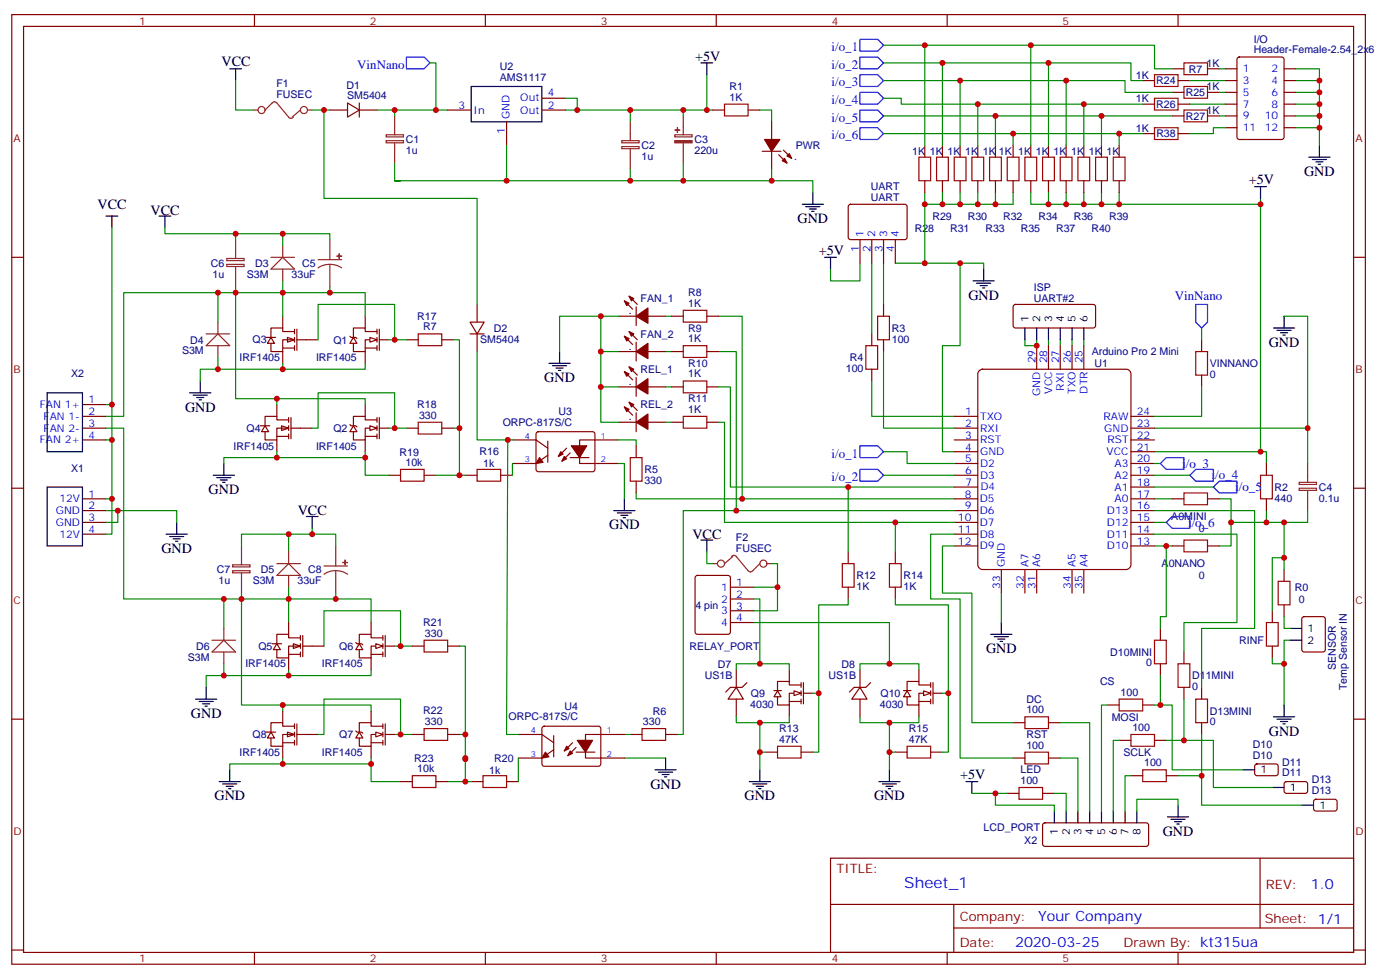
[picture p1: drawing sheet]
<svg xmlns="http://www.w3.org/2000/svg" width="419mm" height="293mm" viewBox="0 0 419 293" stroke-linecap="round" stroke-linejoin="round" font-family="sans-serif">
<g fill="none" stroke="#870000" stroke-width=".35">
<path d="M3.5 4.4h405.4v284.3h-405.4zM7.1 7.9h398.2v277.3h-398.2zM76.2 4.4v3.5M145.3 4.4v3.5M214.5 4.4v3.5M283.6 4.4v3.5M352.8 4.4v3.5M98.8 32.9h5.3M104.1 30.8l3.5 2.1-3.5 2.2zM107.6 32.9h5.3M107.6 30.8v4.3M213.4 32.9h3.6"/>
<path d="M224 32.9h3.5M231.1 36.5v5.3M228.2 45.3h5.7M231.1 45.3v5.3M233.2 46.4l2.5 2.4M234.6 44.9l2.5 2.5M3.5 77h3.6M254.2 61.4l.5-.2h16.5l.4 .7v9.4l-.7 .5-16.5-.1-.4-.7v-9.1zM257.5 71.8v7M261.1 71.8v7M264.6 71.8v7M268.1 71.8v7"/>
<path d="M405.3 77h3.6M185.2 94.7h5.3M187 90.1l2.4 2.5M188.4 99.3l2.5 2.4M188.4 88.7l2.5 2.5M190.5 91.9v5.6M194 94.7h5.3M201.1 94.7h3.5M211.7 94.7h3.5M261.1 100v3.5M264.6 91.2v3.5M303.6 91.4l.5-.2h23.6l.4 .7-.1 5.9-.6 .4-23.6-.1-.4-.6v-5.6z"/>
<path d="M185.2 115.9h5.3M185.2 105.3h5.3M187 111.3l2.4 2.4M187 100.7l2.4 2.5M188.4 109.9l2.5 2.4M190.5 102.4v5.7M190.5 113v5.7M194 115.9h5.3M194 105.3h5.3M201.1 115.9h3.5M201.1 105.3h3.5M211.7 115.9h3.5"/>
<path d="M211.7 105.3h3.5M261.1 110.6v3.5M264.6 101.7v3.6M379.2 138.8v3.5M3.5 146.2h3.6M351 149.4h3.5M361.6 149.4h3.5M379.2 149.4v3.5M405.3 146.2h3.6M351 163.5h3.5M361.6 163.5h3.5M390.1 184.9l.4-.3h5.7l.6 .5 .1 9.4-.5 .7h-5.9l-.6-.4-.1-9.5z"/>
<path d="M3.5 215.3h3.6M405.3 215.3h3.6M248.7 257h156.6v28.2h-156.6zM377.3 257v20.9M248.7 270.8h156.5M285.6 277.9h119.6M285.6 270.8v14.1M3.5 284.5h3.6M76.2 285.2v3.5M145.3 285.2v3.5M214.5 285.2v3.5M283.6 285.2v3.5"/>
<path d="M352.8 285.2v3.5M405.3 284.5h3.6"/>
</g>
<g fill="none" stroke="#008700" stroke-width=".35">
<path d="M93.5 32.9h5.3M112.9 32.9h5.3v1.8M118.2 32.9h15.9M188.7 32.9v3.6M204.6 32.9v1.8M211.7 22.4v10.5h-42.4M211.7 32.9h1.7M227.5 32.9h3.6v3.6M118.2 48.8v5.3M188.7 50.6v3.5M377.5 59.4v75.9h-31.8M257.5 78.8v5.3h-8.8v-3.5"/>
<path d="M261.1 78.8v21.2M264.6 78.8v12.4M268.1 78.8h26.5v1.8M199.3 94.7h1.8M215.2 94.7h7v54.7h63.6M384.5 94.7h7.1v33.5h-45.9M199.3 115.9h1.8M199.3 105.3h1.8M215.2 105.3h5.3v47.6M261.1 114.1v10.6h24.7M282.2 103.5v31.8h3.6M306.9 101.7v1.8h3.5v-1.8"/>
<path d="M314 101.7v1.8M317.5 101.7v1.8M321 101.7v1.8M324.6 101.7v1.8M377.5 135.3h1.7v3.5M391.6 128.2v10.6M345.7 149.4h5.3M365.1 149.4h3.6v14.1h-3.6M379.2 152.9v3.5M345.7 163.5h5.3M386.3 191.7h-1.8v19.4"/>
</g>
<g fill="none" stroke="#000" stroke-width=".35">
<path d="M209.9 18.8h3.5M211.7 18.8v3.6M375.7 55.9h3.5M377.5 55.9v3.5M246.9 77h3.6M248.7 77v3.6M291.4 84.1h6.3M292.5 84.8h4.2M293.5 85.5h2.1M294.2 86.2h.7M294.6 80.6v3.5M306.9 98.2v3.5"/>
<path d="M310.4 98.2v3.5M314 98.2v3.5M317.5 98.2v3.5M321 98.2v3.5M324.6 98.2v3.5M381.4 98.2h6.3M382.4 98.9h4.2M383.5 99.6h2.1M384.5 94.7v3.5M164.4 108.8h6.3M165.5 109.5h4.2M166.5 110.2h2.1"/>
<path d="M167.2 110.9h.7M167.6 105.3v3.5M384.2 100.3h.7M386.3 188.2h3.5M386.3 191.7h3.5M381.4 214.6h6.3M382.4 215.3h4.2M383.5 216h2.1M384.2 216.7h.7M384.5 211.1v3.5"/>
</g>
<path d="M217 31.2h7v3.5h-7zM204.6 92.9h7.1v3.5h-7.1zM262.8 94.7h3.5v7h-3.5zM204.6 114.1h7.1v3.5h-7.1zM204.6 103.5h7.1v3.5h-7.1zM259.3 103.5h3.5v7.1h-3.5zM354.5 147.6h7.1v3.5h-7.1zM377.5 142.3h3.5v7.1h-3.5zM354.5 161.7h7.1v3.5h-7.1z" fill="none" stroke="#a10000" stroke-width=".35"/>
<g fill="none" stroke="#8c2424" stroke-width=".35">
<path d="M75.8 32.9h1.5M79.4 32.9l2.3-2.2 .8-.2 4.1 4.8 .8 .1 .4-.3M90 32.9l-2.5 2.2M92.1 32.9h1.4M118.2 34.7v5.7M188.7 36.5v5.6M204.6 34.7v5.7M115.6 42.1h5.2v.7h-5.2zM115.6 40.4h5.2v.6h-5.2zM118.2 42.8v6M186.2 43.9h5.2v.6h-5.2zM186.2 42.1h5.2v.7h-5.2z"/>
<path d="M188.7 44.6v6M202.1 40.4h5.2v.6h-5.2zM204.6 42.8v6M391.6 138.8v5.6M389 146.2h5.2v.6h-5.2zM389 144.4h5.2v.7h-5.2zM391.6 146.9v6"/>
<circle cx="78.3" cy="32.9" r="1.06"/>
<circle cx="91" cy="32.9" r="1.06"/>
</g>
<g fill="#870000" stroke="#870000" stroke-width=".35">
<path d="M234.2 48.1l.7-.7 .8 1.4z"/>
<path d="M235.7 46.7l.7-.7 .7 1.4z"/>
<path d="M229 41.8h4.5l-2.4 3.5z"/>
<path d="M187 111.3l1.4 .7-.7 .7z"/>
<path d="M188.4 109.9l1.4 .7-.7 .7z"/>
<path d="M190.5 115.9l3.5-2.5v4.6z"/>
<path d="M187 100.7l1.4 .7-.7 .7z"/>
<path d="M188.4 99.3l1.4 .7-.7 .7z"/>
<path d="M190.5 105.3l3.5-2.5v4.6z"/>
<path d="M187 90.1l1.4 .7-.7 .7z"/>
<path d="M188.4 88.7l1.4 .7-.7 .7z"/>
<path d="M190.5 94.7l3.5-2.5v4.6z"/>
</g>
<g fill="#8c2424" stroke="#8c2424" stroke-width=".35">
<path d="M202.1 42.1h5.2v.7h-5.2z"/>
<path d="M202.1 38.9l1.5 .1z"/>
<path d="M202.8 38.2l.1 1.5z"/>
</g>
<path d="M293.1 111.1l1.1-.5h43.1a1.41 1.41 0 0 1 1.4 1.4v57.1a1.51 1.51 0 0 1-1.4 1.4h-43.1a1.51 1.51 0 0 1-1.4-1.4v-57.1z" fill="#fff" stroke="#800000" stroke-width=".35"/>
<g fill="none" stroke="#870000" stroke-width=".35">
<path d="M310.4 103.5v7.1M314 103.5v7.1M317.5 103.5v7.1M321 103.5v7.1M324.6 103.5v7.1M153.5 131.7h7l3.5 2.5M160.7 129.5l.5-.2h16.5l.5 .7-.1 10.8-.7 .5-16.5-.1-.4-.7v-10.5zM164 136.3l-3.5 2.5h-7M164 132.1v6.3M169.7 134.2l-2.5 2.5M170.7 135.6l-2.4 2.5M170.7 137h5.7"/>
<path d="M185.2 131.7h-11.6v7.1h11.6M285.8 138.8h7M285.8 135.3h7M285.8 131.7h7M285.8 128.2h7M285.8 124.7h7M338.7 138.8h7M338.7 135.3h7M338.7 131.7h7M338.7 128.2h7M338.7 124.7h7M285.8 159.9h7"/>
<path d="M285.8 156.4h7M285.8 152.9h7M285.8 149.4h7M285.8 145.8h7M285.8 142.3h7M338.7 159.9h7M338.7 156.4h7M338.7 152.9h7M338.7 149.4h7M338.7 145.8h7M338.7 142.3h7M285.8 163.5h7"/>
<path d="M299.9 170.5v7.1M306.9 170.5v7.1M310.4 170.5v7.1M321 170.5v7.1M324.6 170.5v7.1M338.7 163.5h7"/>
</g>
<g fill="#870000" stroke="#870000" stroke-width=".35">
<path d="M161.6 137l1 1.4-2.1 .4z"/>
<path d="M169 136.7l.7 .7-1.4 .7z"/>
<path d="M167.9 135.3l.7 .7-1.4 .7z"/>
<path d="M171.1 133.5h4.6l-2.1 3.5z"/>
</g>
<g fill="#fff" stroke="#870000" stroke-width=".35">
<path d="M84.3 127.5l2.1 .7-2.1 .7z"/>
<path d="M79.4 127.5l1 1.8h-2.1z"/>
</g>
<g fill="none" stroke="#870000" stroke-width=".35">
<path d="M78 127.5h2.8M82.9 130.7h3.5M82.9 121.1v3.6M82.9 131.7v3.6M86.4 125.7h-3.5v-1h-3.5v2.8M86.4 128.2h-3.5v3.5h-3.5v-2.4M86.4 125v1.4M86.4 127.5v1.4M86.4 130v1.4M87.1 125v6.4M87.1 128.2h6.4M104.8 127.1l.3 .4h1.4l.4 .3"/>
<path d="M105.8 127.5l1.1 1.8h-2.1zM109.4 130.7h3.5M109.4 121.1v3.6M109.4 131.7v3.6M112.9 128.2h-3.5v3.5h-3.6v-2.4M112.9 125.7h-3.5v-1h-3.6v2.8M112.9 125v1.4M112.9 127.5v1.4M112.9 130v1.4M113.6 128.2h2.8M113.6 125v6.4"/>
</g>
<path d="M110.8 127.5l2.1 .7-2.1 .7z" fill="#fff" stroke="#870000" stroke-width=".35"/>
<path d="M109.4 94.7v3.5M112.9 99.3h-3.5v-1.1h-3.6v2.8M112.9 98.6v1.4M113.6 98.6v6.3M104.8 100.7l.3 .3h1.4l.4 .4M105.8 101l1.1 1.8h-2.1zM109.4 105.3v3.5M109.4 104.2h3.5M112.9 101.7h-3.5v3.6h-3.6v-2.5M112.9 101v1.4M112.9 103.5v1.4M113.6 101.7h2.8" fill="none" stroke="#870000" stroke-width=".35"/>
<g fill="#fff" stroke="#870000" stroke-width=".35">
<path d="M110.8 101l2.1 .7-2.1 .7z"/>
<path d="M86.1 101l2.1 .7-2.1 .7z"/>
<path d="M81.1 101l1.1 1.8h-2.1z"/>
</g>
<g fill="none" stroke="#870000" stroke-width=".35">
<path d="M84.7 94.7v3.5M88.2 99.3h-3.5v-1.1h-3.6v2.8M88.2 98.6v1.4M88.9 98.6v6.3M140.8 96.4h4.2l-2.1 3.6zM140.8 100h4.2M142.9 91.2v5.2M142.9 100v5.3M79.7 101h2.8M84.7 104.2h3.5M84.7 105.3v3.5M88.2 101.7h-3.5v3.6h-3.6v-2.5"/>
<path d="M88.2 101v1.4M88.2 103.5v1.4M88.9 101.7h6.3M121.7 101.7h3.5M132.3 101.7h3.5M121.7 128.2h3.5M132.3 128.2h3.5M190.5 133.5v3.5M116.4 142.3h3.5M127 142.3h3.5M190.5 144.1v3.5M123.5 193.5h3.5"/>
<path d="M134.1 193.5h3.5M123.5 219.9h3.5M134.1 219.9h3.5M188.7 219.9h3.6M199.3 219.9h3.5M119.9 234h3.6M130.5 234h3.6"/>
</g>
<g fill="none" stroke="#000" stroke-width=".35">
<path d="M68.8 20.6h3.5M70.6 20.6v3.5M243.4 57.6v3.6M47.6 64.7h3.6M49.4 64.7v3.5M240.2 61.2h6.4M241.3 61.9h4.2M242.4 62.6h2.1M243.1 63.3h.7M56.8 117.6h6.3M57.9 118.3h4.2M58.9 119h2.1"/>
<path d="M59.6 119.7h.7M60 114.1v3.5M67 138.8v3.5M63.9 142.3h6.3M64.9 143h4.2M66 143.7h2.1M66.7 144.4h.7M91.7 154.7h3.5M93.5 154.7v3.5M183.8 152.9h6.3M184.9 153.6h4.2M185.9 154.3h2.1"/>
<path d="M186.6 155h.7M187 149.4v3.5M58.6 209.3h6.3M59.6 210h4.3M60.7 210.7h2.1M61.4 211.5h.7M61.7 205.8v3.5M65.6 234h6.4M66.7 234.7h4.2M67.7 235.4h2.1M68.4 236.1h.7M68.8 230.5v3.5"/>
<path d="M196.1 230.5h6.4M197.2 231.2h4.2M198.3 231.9h2.1M199 232.6h.7M199.3 227v3.5"/>
</g>
<g fill="none" stroke="#008700" stroke-width=".35">
<path d="M118.2 54.1h125.2v3.5M204.6 48.8v5.3M231.1 50.6v3.5M65.3 96.4v-8.8h-28.3v37.1h-5.3M65.3 87.6h44.1v7.1M70.6 85.9v33.5h38.8v1.7M84.7 84.1v10.6M98.8 85.9v1.7M65.3 107v3.6M82.9 119.4v1.7M84.7 108.8v1.8M95.2 101.7v-10.5h23v10.5"/>
<path d="M109.4 108.8v1.8h-49.4v3.5M116.4 101.7h5.3M135.8 101.7h1.8v40.6h-7.1M142.9 105.3v26.4h10.6M31.7 128.2h5.3v51.2h30v8.8M67 138.8v-1.8h42.4v5.3h7M82.9 135.3v1.7M93.5 128.2h1.7v-10.6h23v10.6M109.4 135.3v1.7M116.4 128.2h5.3M135.8 128.2h1.8M185.2 131.7h5.3v1.8"/>
<path d="M185.2 138.8h1.8v10.6M86.4 159.9v5.3M93.5 159.9h7v3.6M93.5 158.2v1.7h-21.2v3.6M67 179.4h44.1v7M72.3 177.6v33.5h38.8v1.8M86.4 175.8v10.6M100.5 177.6v1.8M67 198.8v3.5M97 193.5v-10.6h22.9v10.6M118.2 193.5h5.3M137.6 193.5h1.7v33.8"/>
<path d="M84.7 211.1v1.8M86.4 200.5v1.8M95.2 219.9h1.8v-10.6h22.9v10.6M111.1 200.5v1.8h-49.4v3.5M118.2 219.9h5.3M137.6 219.9h1.7M187 219.9h1.7M68.8 230.5v-1.8h42.3v5.3h8.8M84.7 227v1.7M111.1 227v1.7M139.3 227v7h-5.2M187 227h12.3"/>
</g>
<path d="M125.2 100h7.1v3.5h-7.1zM125.2 126.4h7.1v3.6h-7.1zM188.7 137h3.6v7.1h-3.6zM119.9 140.5h7.1v3.6h-7.1zM127 191.7h7.1v3.5h-7.1zM127 218.2h7.1v3.5h-7.1zM192.3 218.2h7v3.5h-7zM123.5 232.3h7v3.5h-7z" fill="none" stroke="#a10000" stroke-width=".35"/>
<g fill="none" stroke="#8c2424" stroke-width=".35">
<path d="M67.9 79.2h5.2v.6h-5.2zM67.9 77.4h5.2v.6h-5.2zM70.6 71.8v5.6M70.6 79.9v6M81.1 77h7.1M84.7 77l3.5 3.6h-7.1zM84.7 73.5v3.5M95.2 77.8h7.1M98.8 79.2l-1.9 .2-1.7 .8M98.8 79.2l1.8 .2 1.7 .8M98.8 71.8v6M98.8 79.2v6.7"/>
<path d="M61.7 100h7.1M65.3 96.4v3.6M84.7 80.6v3.5M61.7 103.5l3.6-3.5 3.5 3.5zM65.3 103.5v3.5M69.7 170.9h5.2v.6h-5.2zM69.7 169.1h5.2v.7h-5.2zM72.3 163.5v5.6M72.3 171.6v6M82.9 172.3l3.5-3.5 3.6 3.5zM82.9 168.8h7.1M86.4 165.2v3.6"/>
<path d="M86.4 172.3v3.5M97 169.5h7.1M100.5 170.9l-1.8 .2-1.7 .8M100.5 170.9l1.9 .2 1.7 .8M100.5 163.5v6M100.5 170.9v6.7M63.5 195.2l3.5-3.5 3.6 3.5zM63.5 191.7h7.1M67 188.2v3.5M67 195.2v3.6"/>
</g>
<g fill="#8c2424" stroke="#8c2424" stroke-width=".35">
<path d="M100.9 76.7h1.4z"/>
<path d="M101.6 76v1.4z"/>
<path d="M102.7 168.4l1.4 .1z"/>
<path d="M103.3 167.7l.1 1.4z"/>
</g>
<g fill="#fff" stroke="#870000" stroke-width=".35">
<path d="M87.8 192.8l2.2 .7-2.2 .7z"/>
<path d="M82.9 192.8l1.1 1.7h-2.2z"/>
</g>
<g fill="none" stroke="#870000" stroke-width=".35">
<path d="M81.5 192.8h2.8M86.4 195.9h3.6M86.4 186.4v3.5M86.4 197v3.5M90 191h-3.6v-1.1h-3.5v2.9M90 193.5h-3.6v3.5h-3.5v-2.5M90 190.3v1.4M90 192.8v1.4M90 195.2v1.4M90.7 190.3v6.3M90.7 193.5h6.3M106.5 192.4l.4 .4h1.4l.4 .3"/>
<path d="M107.6 192.8l1.1 1.7h-2.2zM111.1 195.9h3.6M111.1 186.4v3.5M111.1 197v3.5M114.7 193.5h-3.6v3.5h-3.5v-2.5M114.7 191h-3.6v-1.1h-3.5v2.9M114.7 190.3v1.4M114.7 192.8v1.4M114.7 195.2v1.4M115.4 193.5h2.8M115.4 190.3v6.3"/>
</g>
<path d="M112.5 192.8l2.2 .7-2.2 .7z" fill="#fff" stroke="#870000" stroke-width=".35"/>
<path d="M106.5 218.9l.4 .3h1.4l.4 .4M107.6 219.2l1.1 1.8h-2.2zM111.1 212.9v3.5M114.7 219.9h-3.6v3.5h-3.5v-2.4M114.7 217.5h-3.6v-1.1h-3.5v2.8M114.7 216.7v1.5M114.7 219.2v1.4M115.4 219.9h2.8M115.4 216.7v6.4M111.1 223.4v3.6M111.1 222.4h3.6M114.7 221.7v1.4" fill="none" stroke="#870000" stroke-width=".35"/>
<g fill="#fff" stroke="#870000" stroke-width=".35">
<path d="M112.5 219.2l2.2 .7-2.2 .7z"/>
<path d="M86.1 219.2l2.1 .7-2.1 .7z"/>
<path d="M81.1 219.2l1.1 1.8h-2.1z"/>
</g>
<g fill="none" stroke="#870000" stroke-width=".35">
<path d="M134.1 32.9h7M151.7 36.5v7M162.3 32.9h7M162.3 29.4h7M359.8 101.7v3.6M359.8 112.3v3.6M139.3 142.3h3.6M149.9 142.3h3.6M79.7 219.2h2.8M84.7 212.9v3.5M88.2 217.5h-3.5v-1.1h-3.6v2.8M88.2 219.9h-3.5v3.5h-3.6v-2.4"/>
<path d="M88.2 216.7v1.5M88.2 219.2v1.4M88.9 216.7v6.4M88.9 219.9h6.3M155.2 219.9h7.1l3.5 2.5M162.5 217.7l.5-.2h16.5l.4 .7v10.8l-.7 .4h-16.5l-.4-.7v-10.5zM187 219.9h-11.7v7.1h11.7M231.8 206.8h2.2M232.8 206.9l1.1 1.7h-2.1zM236.4 200.5v3.5M236.4 211.1v3.5M236.4 210h3.5"/>
<path d="M239.9 207.6h-3.5v3.5h-3.6v-2.5M239.9 205.1h-3.5v-1.1h-3.6v2.9M239.9 204.4v1.4M239.9 206.9v1.4M239.9 209.3v1.4M240.6 207.6h2.8M240.6 204.4v6.3M84.7 222.4h3.5M84.7 223.4v3.6M88.2 221.7v1.4M141.1 234h3.5M151.7 234h3.5"/>
<path d="M165.8 224.5l-3.5 2.5h-7.1M165.8 220.3v6.3M171.4 222.4l-2.4 2.5M172.5 223.8l-2.5 2.5M172.5 225.2h5.7"/>
</g>
<g fill="#870000" stroke="#870000" stroke-width=".35">
<path d="M163.3 225.2l1.1 1.4-2.1 .4z"/>
<path d="M170.7 224.9l.7 .7-1.4 .7z"/>
<path d="M169.7 223.4l.7 .8-1.4 .7z"/>
<path d="M172.9 221.7h4.5l-2.1 3.5z"/>
</g>
<g fill="none" stroke="#008700" stroke-width=".35">
<path d="M128.8 18.8h1.7v14.1M70.6 24.1v8.8h5.2M97 32.9v26.5h45.9v31.8M169.3 29.4h3.6v3.5M151.7 43.5v10.6M33.5 68.2v52.9h-1.8M49.4 68.2v1.8h49.4v1.8M70.6 70v1.8M84.7 70v3.5M359.8 98.2v3.5M359.8 115.9v8.8h-14.1M152 131.7l-.3 88.2h3.5"/>
<path d="M153.5 138.8v3.5M31.7 152.9h21.2v3.5M137.6 142.3h1.7M190.5 147.6v1.8h31.7M285.8 152.9h-81.2v67h-1.8M299.9 177.6v8.8M139.3 234h1.8M155.2 227v7"/>
</g>
<path d="M358.1 105.3h3.5v7h-3.5zM142.9 140.5h7v3.6h-7zM144.6 232.3h7.1v3.5h-7.1z" fill="none" stroke="#a10000" stroke-width=".35"/>
<g fill="none" stroke="#000" stroke-width=".35">
<path d="M141.1 25.9h21.2v10.6h-21.2zM31.7 64.7h3.6M33.5 64.7v3.5M49.7 159.9h6.4M52.9 156.4v3.5M50.8 160.7h4.2M51.9 161.4h2.1M52.6 162.1h.7M296.7 189.9h6.3M297.7 190.6h4.3M298.8 191.3h2.1M299.5 192.1h.7"/>
<path d="M299.9 186.4v3.5"/>
</g>
<path d="M121.7 17.1h5.3l1.8 1.7-1.8 1.8h-5.3zM358.1 91.2h3.5v5.2l-1.8 1.8-1.7-1.8z" fill="none" stroke="#00f" stroke-width=".35"/>
<path d="M237.8 206.9l2.1 .7-2.1 .7z" fill="#fff" stroke="#870000" stroke-width=".35"/>
<path d="M270.6 206.8h2.2M271.6 206.9l1.1 1.7h-2.1zM275.2 200.5v3.5M275.2 211.1v3.5M275.2 210h3.5M278.7 207.6h-3.5v3.5h-3.6v-2.5M278.7 205.1h-3.5v-1.1h-3.6v2.9M278.7 204.4v1.4M278.7 206.9v1.4M278.7 209.3v1.4M279.4 207.6h2.8M279.4 204.4v6.3" fill="none" stroke="#870000" stroke-width=".35"/>
<path d="M276.6 206.9l2.1 .7-2.1 .7z" fill="#fff" stroke="#870000" stroke-width=".35"/>
<g fill="none" stroke="#870000" stroke-width=".35">
<path d="M370.7 17.3l.4-.2h12.7l.7 .4v23.6l-.4 .6-13 .1-.6-.5-.1-23.5zM342.2 24.1h3.5M342.2 31.2h3.5M351 20.6h3.5M351 27.7h3.5M351 34.7h3.5M352.8 24.1h3.5M352.8 31.2h3.5M361.6 20.6h3.5M361.6 27.7h3.5M361.6 34.7h3.5M366.9 20.6h3.5"/>
<path d="M366.9 24.1h3.5M366.9 27.7h3.5M366.9 31.2h3.5M366.9 34.7h3.5M366.9 38.2h3.5M384.5 20.6h3.6M384.5 24.1h3.6M384.5 27.7h3.6M384.5 31.2h3.6M384.5 34.7h3.6M384.5 38.2h3.6M276.9 43.5v3.6"/>
<path d="M276.9 54.1v3.5M282.2 43.5v3.6M282.2 54.1v3.5M287.5 43.5v3.6M287.5 54.1v3.5M292.8 43.5v3.6M292.8 54.1v3.5M298.1 43.5v3.6M298.1 54.1v3.5M303.4 43.5v3.6M303.4 54.1v3.5M308.7 43.5v3.6"/>
<path d="M308.7 54.1v3.5M314 43.5v3.6M314 54.1v3.5M319.3 43.5v3.6M319.3 54.1v3.5M324.6 43.5v3.6M324.6 54.1v3.5M329.8 43.5v3.6M329.8 54.1v3.5M335.1 43.5v3.6M335.1 54.1v3.5M342.2 40h3.5"/>
<path d="M352.8 40h3.5M24.7 121.1h7M24.7 124.7h7M24.7 128.2h7M24.7 131.7h7M185.2 126.4h5.3M187 121.8l2.4 2.5M188.4 120.4l2.5 2.5M190.5 123.6v5.7M194 126.4h5.3M201.1 126.4h3.5M211.7 126.4h3.5"/>
<path d="M24.7 149.4h7M24.7 152.9h7M24.7 156.4h7M24.7 159.9h7M208.4 172.5l.4-.2h9.2l.7 .4v16.5l-.4 .7h-9.5l-.6-.4-.1-16.5zM218.7 175.8h7.1M218.7 179.4h7.1M254 165.2v3.6M254 175.8v3.6M268.1 165.2v3.6M268.1 175.8v3.6M384.5 170.5v3.6"/>
<path d="M218.7 182.9h7.1M218.7 186.4h7.1M347.5 188.2v3.5M347.5 198.8v3.5M354.5 195.2v3.6M381 182.9v3.5M381 193.5v3.5M384.5 181.1v3.5M220.5 205.8l2.1 3.5h-4.6zM220.5 200.5v5.3M220.5 209.3v5.3M223.7 204.4l-1.5 1.4h-3.5l-1.4 1.4"/>
<path d="M257.5 205.8l2.1 3.5h-4.5zM257.5 200.5v5.3M257.5 209.3v5.3M260.7 204.4l-1.4 1.4h-3.5l-1.4 1.4M303.4 216.4h3.5M314 216.4h3.5M331.6 211.1h3.5M342.2 211.1h3.5M354.5 205.8v3.5M359.8 205.8v3.5M359.8 216.4v3.5M229.3 225.2h3.5"/>
<path d="M239.9 225.2h3.5M268.1 225.2h3.5M278.7 225.2h3.5M301.6 237.6h3.6M303.4 227h3.5M312.2 237.6h3.5M314 227h3.5M335.1 221.7h3.6M338.7 232.3h3.5M345.7 221.7h3.5M349.2 232.3h3.6M375.9 228.9l.5-.2 5.9 .1 .5 .6-.1 2.4-.6 .5-6-.1-.4-.6v-2.2z"/>
<path d="M384.8 234.2l.4-.2 6 .1 .4 .6-.1 2.4-.6 .5-5.9-.1-.5-.6v-2.2zM393.6 239.5l.5-.2 5.9 .1 .4 .6-.1 2.4-.6 .5-5.9-.1-.5-.7v-2.1zM312.4 246.6l.5-.2h30.4l.5 .2 .2 .5v5.6l-.3 .5-.4 .2h-30.4l-.5-.2-.2-.5v-5.6z"/>
</g>
<g fill="none" stroke="#a10000" stroke-width=".35">
<path d="M354.5 18.8h7.1v3.6h-7.1zM345.7 22.4h7.1v3.5h-7.1zM345.7 29.4h7.1v3.5h-7.1zM345.7 38.2h7.1v3.6h-7.1zM354.5 25.9h7.1v3.5h-7.1zM354.5 32.9h7.1v3.6h-7.1zM275.2 47.1h3.5v7h-3.5zM280.5 47.1h3.5v7h-3.5zM285.8 47.1h3.5v7h-3.5zM291 47.1h3.6v7h-3.6zM296.3 47.1h3.6v7h-3.6zM301.6 47.1h3.6v7h-3.6z"/>
<path d="M306.9 47.1h3.5v7h-3.5zM312.2 47.1h3.5v7h-3.5zM317.5 47.1h3.5v7h-3.5zM322.8 47.1h3.5v7h-3.5zM328.1 47.1h3.5v7h-3.5zM333.4 47.1h3.5v7h-3.5zM204.6 124.7h7.1v3.5h-7.1zM252.2 168.8h3.6v7h-3.6zM266.3 168.8h3.6v7h-3.6zM382.8 174.1h3.5v7h-3.5zM345.7 191.7h3.5v7.1h-3.5zM352.8 198.8h3.5v7h-3.5z"/>
<path d="M379.2 186.4h3.6v7.1h-3.6zM306.9 214.6h7.1v3.6h-7.1zM335.1 209.3h7.1v3.6h-7.1zM338.7 219.9h7v3.5h-7zM358.1 209.3h3.5v7.1h-3.5zM232.8 223.4h7.1v3.6h-7.1zM271.6 223.4h7.1v3.6h-7.1zM305.2 235.8h7v3.5h-7zM306.9 225.2h7.1v3.5h-7.1zM342.2 230.5h7v3.5h-7z"/>
</g>
<g fill="#870000" stroke="#870000" stroke-width=".35">
<path d="M187 121.8l1.4 .8-.7 .7z"/>
<path d="M188.4 120.4l1.4 .7-.7 .7z"/>
<path d="M190.5 126.4l3.5-2.4v4.6z"/>
</g>
<g fill="none" stroke="#008700" stroke-width=".35">
<path d="M264.6 13.5h81.1v7.1h5.3M264.6 18.8h74.1v5.3h3.5M276.9 13.5v30M282.2 18.8v24.7M308.7 13.5v30M314 18.8v24.7M264.6 24.1h72.3v3.6h14.1M264.6 29.4h5.3v1.8h72.3M264.6 34.7h86.4M287.5 24.1v19.4M292.8 31.2v12.3M298.1 34.7v8.8"/>
<path d="M319.3 24.1v19.4M324.6 31.2v12.3M329.8 34.7v8.8M356.3 24.1h10.6M356.3 31.2h10.6M365.1 20.6h1.8M365.1 27.7h1.8M365.1 34.7h1.8M366.9 38.2h-3.5v1.8h-7.1M388.1 34.7h7v8.8M388.1 31.2h7v3.5M388.1 27.7h7v3.5"/>
<path d="M388.1 24.1h7v3.6M388.1 20.6h7v3.5M388.1 38.2h7M264.6 40h77.6M276.9 57.6v3.6h26.5v-3.6M282.2 57.6v3.6M287.5 57.6v3.6M292.8 57.6v3.6M298.1 57.6v3.6M303.4 40v3.5M308.7 57.6v3.6h5.3M314 57.6v3.6h5.3"/>
<path d="M319.3 57.6v3.6h58.2M324.6 57.6v3.6M329.8 57.6v3.6M335.1 40v3.5M335.1 57.6v3.6M276.9 61.2v17.6M287.5 78.8v24.7h-5.3M179.9 94.7h-12.3v10.6M185.2 94.7h-5.3v31.7h5.3M179.9 105.3h5.3M179.9 115.9h5.3M215.2 115.9h3.5v29.9h35.3"/>
<path d="M264.6 105.3v22.9h21.2M33.5 121.1v10.6h-1.8M33.5 131.7v17.7h-1.8M199.3 126.4h1.8M215.2 126.4h1.8v30h68.8M264.6 135.3h7v3.5h14.2M345.7 138.8h1.8M33.5 149.4v10.5h-1.8M35.3 152.9v3.5h-3.6M264.6 142.3h21.2M268.1 156.4v8.8M285.8 145.8h-31.8v19.4"/>
<path d="M285.8 159.9h-7.1v19.5h8.8v47.6h15.9M345.7 152.9h30v35.3h-15.9v17.6M345.7 159.9h24.7v26.5h-15.9v8.8M345.7 142.3h10.6M345.7 145.8h17.7M345.7 156.4h3.5M368.7 156.4h15.8v14.1M391.6 152.9v3.5h-7.1M211.7 165.2v3.6h1.7M225.8 175.8h7v7.1h-7M225.8 179.4h1.7v19.4M231.1 168.8h1.7v7"/>
<path d="M254 179.4v1.7h-8.8v26.5h-1.8M268.1 179.4v1.7h15.9v26.5h-1.8M285.8 163.5h-3.6v14.1h8.8v38.8h12.4M349.2 163.5v21.1h-1.7v3.6M384.5 167h-3.5v15.9M225.8 186.4h40.5v12.4M381 197v1.8h3.5M384.5 184.6v3.6h1.8M220.5 214.6v1.8h15.9v-1.8M220.5 200.5v-1.7h15.9v1.7M227.5 216.4v8.8h1.8M245.2 207.6v17.6h-1.8"/>
<path d="M257.5 214.6v1.8h17.7v-1.8M257.5 200.5v-1.7h17.7v1.7M266.3 216.4v8.8h1.8M284 207.6v17.6h-1.8M317.5 216.4h8.8v26.5M331.6 211.1h-1.8v31.8M347.5 202.3v8.8h-1.8M347.5 211.1h3.5v19.4h21.2M354.5 209.3v12.4h-5.3M359.8 219.9v12.4h-7M227.5 225.2v5.3M266.3 225.2v5.3"/>
<path d="M291 237.6h7.1v3.5h17.6v1.8M298.1 237.6h3.5M315.7 237.6h3.6v5.3M317.5 227h5.3v15.9M335.1 221.7h-1.7v21.2M338.7 232.3h-1.8v10.6M354.5 221.7h8.9v14.1h17.6M359.8 232.3v8.8h30M352.8 241.1v-1.8h-12.4v3.6"/>
</g>
<g fill="none" stroke="#000" stroke-width=".35">
<path d="M391.9 47.1h6.4M393 47.8h4.2M394.1 48.5h2.1M394.8 49.2h.7M395.1 43.5v3.6M14.1 117.6h10.6v17.7h-10.6zM14.1 145.8h10.6v17.7h-10.6zM209.9 161.7h3.5M211.7 161.7v3.5M224.4 234h6.3M225.4 234.7h4.3M226.5 235.4h2.1"/>
<path d="M227.2 236.1h.7M227.5 230.5v3.5M263.2 234h6.3M264.2 234.7h4.3M265.3 235.4h2.1M266 236.1h.7M266.3 230.5v3.5M289.3 234h3.5M291 234v3.6M372.2 230.5h3.5M381 235.8h3.5M315.7 242.9v3.5"/>
<path d="M319.3 242.9v3.5M322.8 242.9v3.5M326.3 242.9v3.5M329.8 242.9v3.5M333.4 242.9v3.5M336.9 242.9v3.5M340.4 242.9v3.5M349.6 244.6h6.4M350.7 245.3h4.2M351.7 246h2.1M352.4 246.7h.7M352.8 241.1v3.5"/>
<path d="M389.8 241.1h3.5"/>
</g>
<g fill="none" stroke="#8c2424" stroke-width=".35">
<path d="M213.4 168.8h1.4M219.1 166.7l.4-.4 .8 .1 4.2 4.8 .7-.1 2.3-2.3M219.4 166.7l-2.4 2.1M229.7 168.8h1.4"/>
<circle cx="215.9" cy="168.8" r="1.06"/>
<circle cx="228.6" cy="168.8" r="1.06"/>
</g>
<path d="M257.5 11.8h5.3l1.8 1.7-1.8 1.8h-5.3zM257.5 17.1h5.3l1.8 1.7-1.8 1.8h-5.3zM257.5 22.4h5.3l1.8 1.7-1.8 1.8h-5.3zM257.5 27.7h5.3l1.8 1.7-1.8 1.8h-5.3zM257.5 32.9h5.3l1.8 1.8-1.8 1.8h-5.3zM257.5 38.2h5.3l1.8 1.8-1.8 1.8h-5.3zM257.5 133.5h5.3l1.8 1.8-1.8 1.7h-5.3zM347.5 138.8l1.7-1.8h5.3v3.5h-5.3zM257.5 140.5h5.3l1.8 1.8-1.8 1.8h-5.3zM349.2 156.4l1.8-1.7h5.3v3.5h-5.3zM358.1 140.5h5.3v3.6h-5.3l-1.8-1.8zM363.4 145.8l1.7-1.7h5.3v3.5h-5.3z" fill="none" stroke="#00f" stroke-width=".35"/>
<g fill="#c00">
<circle cx="384.5" cy="156.4" r=".88"/>
<circle cx="384.5" cy="198.8" r=".88"/>
<circle cx="276.9" cy="13.5" r=".88"/>
<circle cx="287.5" cy="24.1" r=".88"/>
<circle cx="298.1" cy="34.7" r=".88"/>
<circle cx="308.7" cy="13.5" r=".88"/>
<circle cx="319.3" cy="24.1" r=".88"/>
<circle cx="329.8" cy="34.7" r=".88"/>
<circle cx="276.9" cy="78.8" r=".88"/>
<circle cx="276.9" cy="61.2" r=".88"/>
<circle cx="319.3" cy="61.2" r=".88"/>
<circle cx="335.1" cy="61.2" r=".88"/>
<circle cx="329.8" cy="61.2" r=".88"/>
<circle cx="324.6" cy="61.2" r=".88"/>
<circle cx="287.5" cy="61.2" r=".88"/>
<circle cx="395.1" cy="38.2" r=".88"/>
<circle cx="395.1" cy="24.1" r=".88"/>
<circle cx="395.1" cy="31.2" r=".88"/>
<circle cx="179.9" cy="105.3" r=".88"/>
<circle cx="152" cy="131.7" r=".88"/>
<circle cx="220.5" cy="152.9" r=".88"/>
<circle cx="232.8" cy="175.8" r=".88"/>
<circle cx="359.8" cy="232.3" r=".88"/>
<circle cx="347.5" cy="211.1" r=".88"/>
<circle cx="349.3" cy="163.5" r=".88"/>
<circle cx="227.5" cy="198.8" r=".88"/>
<circle cx="266.3" cy="225.2" r=".88"/>
<circle cx="266.3" cy="216.4" r=".88"/>
<circle cx="70.6" cy="70" r=".88"/>
<circle cx="97" cy="32.9" r=".88"/>
<circle cx="172.9" cy="32.9" r=".88"/>
<circle cx="137.6" cy="142.3" r=".88"/>
<circle cx="98.8" cy="87.6" r=".88"/>
<circle cx="70.6" cy="87.6" r=".88"/>
<circle cx="188.7" cy="54.1" r=".88"/>
<circle cx="118.2" cy="32.9" r=".88"/>
<circle cx="310.4" cy="103.5" r=".88"/>
<circle cx="379.2" cy="156.4" r=".88"/>
<circle cx="188.7" cy="32.9" r=".88"/>
<circle cx="204.6" cy="32.9" r=".88"/>
<circle cx="211.7" cy="32.9" r=".88"/>
<circle cx="368.7" cy="156.4" r=".88"/>
<circle cx="377.5" cy="135.3" r=".88"/>
<circle cx="137.6" cy="128.2" r=".88"/>
<circle cx="82.9" cy="119.4" r=".88"/>
<circle cx="118.2" cy="128.2" r=".88"/>
<circle cx="118.2" cy="101.7" r=".88"/>
<circle cx="84.7" cy="110.6" r=".88"/>
<circle cx="65.3" cy="110.6" r=".88"/>
<circle cx="204.6" cy="54.1" r=".88"/>
<circle cx="231.1" cy="54.1" r=".88"/>
<circle cx="82.9" cy="137" r=".88"/>
<circle cx="109.4" cy="137" r=".88"/>
<circle cx="65.3" cy="87.6" r=".88"/>
<circle cx="67" cy="179.4" r=".88"/>
<circle cx="111.1" cy="228.7" r=".88"/>
<circle cx="84.7" cy="228.7" r=".88"/>
<circle cx="67" cy="202.3" r=".88"/>
<circle cx="86.4" cy="202.3" r=".88"/>
<circle cx="119.9" cy="193.5" r=".88"/>
<circle cx="139.3" cy="227" r=".88"/>
<circle cx="119.9" cy="219.9" r=".88"/>
<circle cx="84.7" cy="211.1" r=".88"/>
<circle cx="139.3" cy="219.9" r=".88"/>
<circle cx="86.4" cy="159.9" r=".88"/>
<circle cx="72.3" cy="179.4" r=".88"/>
<circle cx="100.5" cy="179.4" r=".88"/>
<circle cx="222.3" cy="149.4" r=".88"/>
<circle cx="139.3" cy="227.3" r=".88"/>
<circle cx="139.3" cy="234" r=".88"/>
<circle cx="151.7" cy="54.1" r=".88"/>
<circle cx="391.6" cy="128.2" r=".88"/>
<circle cx="84.7" cy="70" r=".88"/>
<circle cx="93.5" cy="159.9" r=".88"/>
<circle cx="130.5" cy="32.9" r=".88"/>
<circle cx="284" cy="207.6" r=".88"/>
<circle cx="245.2" cy="207.6" r=".88"/>
<circle cx="227.5" cy="216.4" r=".88"/>
<circle cx="227.5" cy="225.2" r=".88"/>
<circle cx="266.3" cy="198.8" r=".88"/>
<circle cx="268.1" cy="156.4" r=".88"/>
<circle cx="298.1" cy="237.6" r=".88"/>
<circle cx="354.5" cy="221.7" r=".88"/>
<circle cx="84.7" cy="87.6" r=".88"/>
<circle cx="86.4" cy="179.4" r=".88"/>
<circle cx="287.5" cy="78.8" r=".88"/>
<circle cx="254" cy="145.8" r=".88"/>
<circle cx="179.9" cy="94.7" r=".88"/>
<circle cx="179.9" cy="115.9" r=".88"/>
<circle cx="395.1" cy="34.7" r=".88"/>
<circle cx="395.1" cy="27.7" r=".88"/>
<circle cx="377.5" cy="61.2" r=".88"/>
<circle cx="298.1" cy="61.2" r=".88"/>
<circle cx="292.8" cy="61.2" r=".88"/>
<circle cx="282.2" cy="61.2" r=".88"/>
<circle cx="314" cy="61.2" r=".88"/>
<circle cx="335.1" cy="40" r=".88"/>
<circle cx="324.6" cy="31.2" r=".88"/>
<circle cx="314" cy="18.8" r=".88"/>
<circle cx="303.4" cy="40" r=".88"/>
<circle cx="292.8" cy="31.2" r=".88"/>
<circle cx="282.2" cy="18.8" r=".88"/>
<circle cx="33.5" cy="131.7" r=".88"/>
<circle cx="33.5" cy="121.1" r=".88"/>
<circle cx="33.5" cy="149.4" r=".88"/>
<circle cx="35.3" cy="152.9" r=".88"/>
<circle cx="384.5" cy="167" r=".88"/>
</g>
<text font-size="4.6" fill="#00f" x="270.8" y="266">Sheet_1</text>
<g font-size="4.2">
<text x="66.3" y="19.9">VCC</text>
<text x="208.1" y="18.1">+5V</text>
<text x="390.5" y="52.7">GND</text>
<text x="373.9" y="55.2">+5V</text>
<text x="29.2" y="62.6">VCC</text>
<text x="45.1" y="64.3">VCC</text>
<text x="238.8" y="66.8">GND</text>
<text x="245.2" y="76.3">+5V</text>
<text x="290" y="89.7">GND</text>
<text x="379.9" y="103.9">GND</text>
<text x="163" y="114.4">GND</text>
<text x="55.4" y="123.3">GND</text>
<text x="62.5" y="148">GND</text>
<text x="89.2" y="154.3">VCC</text>
<text x="182.4" y="158.5">GND</text>
<text x="207.3" y="161.4">VCC</text>
<text x="48.3" y="165.6">GND</text>
<text x="295.3" y="195.6">GND</text>
<text x="57.2" y="215">GND</text>
<text x="380" y="220.3">GND</text>
<text x="287.5" y="233.3">+5V</text>
<text x="64.2" y="239.7">GND</text>
<text x="194.8" y="236.1">GND</text>
<text x="223" y="239.7">GND</text>
<text x="261.8" y="239.7">GND</text>
<text x="348.2" y="250.3">GND</text>
</g>
<g font-size="4.2" fill="#00f">
<text x="392.5" y="266.2">1.0</text>
<text x="310.9" y="275.8">Your Company</text>
<text x="304" y="283.6">2020-03-25</text>
</g>
<g font-size="3.9" fill="#00f">
<text x="249" y="15.3">i/o_1</text>
<text x="107" y="20.6">VinNano</text>
<text x="249" y="20.6">i/o_2</text>
<text x="249" y="25.9">i/o_3</text>
<text x="249" y="31.2">i/o_4</text>
<text x="249" y="36.5">i/o_5</text>
<text x="249" y="41.8">i/o_6</text>
<text x="351.8" y="90">VinNano</text>
<text x="249" y="137">i/o_1</text>
<text x="354" y="140">i/o_3</text>
<text x="362.8" y="143.6">i/o_4</text>
<text x="249" y="144.1">i/o_2</text>
<text x="369.9" y="147.1">i/o_5</text>
<text x="355.8" y="157.7">i/o_6</text>
</g>
<g font-size="3.9" fill="#800">
<text x="250.5" y="261.5">TITLE:</text>
<text x="379.1" y="266.2">REV:</text>
<text x="287.4" y="275.7">Company:</text>
<text x="378.7" y="276.4">Sheet: 1/1</text>
<text x="287.4" y="283.4">Date:</text>
<text x="336.4" y="283.5">Draw</text>
<text x="346.6" y="283.5">n By: kt315ua</text>
</g>
<g font-size="3.2" fill="#800">
<text x="41.6" y="7.4">1</text>
<text x="110.8" y="7.4">2</text>
<text x="179.9" y="7.4">3</text>
<text x="249.1" y="7.4">4</text>
<text x="318.2" y="7.4">5</text>
<text x="4.1" y="42.5">A</text>
<text x="405.9" y="42.5">A</text>
<text x="4.1" y="111.6">B</text>
<text x="405.9" y="111.6">B</text>
<text x="4.1" y="180.8">C</text>
<text x="405.9" y="180.8">C</text>
<text x="4.1" y="249.9">D</text>
<text x="405.9" y="249.9">D</text>
<text x="41.6" y="288.2">1</text>
<text x="110.8" y="288.2">2</text>
<text x="179.9" y="288.2">3</text>
<text x="249.1" y="288.2">4</text>
<text x="318.2" y="288.2">5</text>
</g>
<g font-size="3.2" fill="#000080">
<text x="375.4" y="16">Header-Female-2.54_2x6</text>
<text x="375.4" y="12.8">I/O</text>
<text x="149.7" y="21.1">U2</text>
<text x="340.2" y="23.5">1K</text>
<text x="356" y="21.7">R7</text>
<text x="361.3" y="20">1K</text>
<text x="82.8" y="29.4">FUSEC</text>
<text x="82.8" y="26.2">F1</text>
<text x="103.8" y="26.6">D1</text>
<text x="104" y="29.8">SM5404</text>
<text x="149.7" y="24.3">AMS1117</text>
<text x="218.5" y="27">R1</text>
<text x="346.2" y="25.3">R24</text>
<text x="355.1" y="28.8">R25</text>
<text x="361.3" y="27">1K</text>
<text x="218.5" y="30.1">1K</text>
<text x="340.2" y="30.6">1K</text>
<text x="346.2" y="32.3">R26</text>
<text x="355.1" y="35.9">R27</text>
<text x="361.3" y="34.1">1K</text>
<text x="340.2" y="39.4">1K</text>
<text x="346.3" y="41.1">R38</text>
<text x="121.5" y="46.1">1u</text>
<text x="121.5" y="42.9">C1</text>
<text x="192.1" y="47.9">1u</text>
<text x="192.1" y="44.7">C2</text>
<text x="208" y="46.1">220u</text>
<text x="208" y="42.9">C3</text>
<text x="237.8" y="47.9">.</text>
<text x="238.3" y="44.7">PWR</text>
<text x="273.1" y="46.4">1K</text>
<text x="278.4" y="46.4">1K</text>
<text x="283.7" y="46.4">1K</text>
<text x="289" y="46.4">1K</text>
<text x="294.3" y="46.4">1K</text>
<text x="299.1" y="46.4">1K</text>
<text x="304.9" y="46.4">1K</text>
<text x="310.2" y="46.4">1K</text>
<text x="315.5" y="46.4">1K</text>
<text x="320.8" y="46.4">1K</text>
<text x="326.1" y="46.4">1K</text>
<text x="331.4" y="46.4">1K</text>
<text x="260.8" y="56.9">UART</text>
<text x="260.8" y="60.1">UART</text>
<text x="279.2" y="65.8">R29</text>
<text x="289.8" y="65.8">R30</text>
<text x="300.4" y="65.8">R32</text>
<text x="311" y="65.8">R34</text>
<text x="321.5" y="65.8">R36</text>
<text x="332.1" y="65.8">R39</text>
<text x="273.9" y="69.3">R28</text>
<text x="284.5" y="69.3">R31</text>
<text x="295.1" y="69.3">R33</text>
<text x="305.7" y="69.3">R35</text>
<text x="316.3" y="69.3">R37</text>
<text x="326.8" y="69.3">R40</text>
<text x="63.1" y="79.9">C6</text>
<text x="63.7" y="83.2">1u</text>
<text x="73.9" y="83.1">S3M</text>
<text x="76.4" y="80">D3</text>
<text x="87.3" y="83.2">33uF</text>
<text x="90.5" y="79.9">C5</text>
<text x="206.1" y="88.7">R8</text>
<text x="309.6" y="87">ISP</text>
<text x="125" y="95.7">R17</text>
<text x="188.3" y="94.1">.</text>
<text x="191.8" y="90.5">FAN_1</text>
<text x="206.1" y="91.9">1K</text>
<text x="309.6" y="90.5">UART#2</text>
<text x="126.7" y="98.9">R7</text>
<text x="147.8" y="99.3">D2</text>
<text x="191.8" y="101.1">FAN_2</text>
<text x="206.1" y="99.3">R9</text>
<text x="267.1" y="99.3">R3</text>
<text x="54.5" y="106.1">S3M</text>
<text x="57" y="102.9">D4</text>
<text x="75.6" y="102.9">Q3</text>
<text x="99.8" y="102.9">Q1</text>
<text x="143.8" y="102.9">SM5404</text>
<text x="188.3" y="104.7">.</text>
<text x="206.1" y="102.4">1K</text>
<text x="267.1" y="102.6">100</text>
<text x="327" y="106.4">Arduino Pro 2 Mini</text>
<text x="21.3" y="113">X2</text>
<text x="71.7" y="108.1">IRF1405</text>
<text x="94.6" y="108.1">IRF1405</text>
<text x="191.8" y="111.7">REL_1</text>
<text x="206.1" y="113">1K</text>
<text x="206.1" y="109.9">R10</text>
<text x="253.3" y="111.4">100</text>
<text x="254.5" y="108.2">R4</text>
<text x="327.8" y="110">U1</text>
<text x="362.3" y="113.2">0</text>
<text x="362.3" y="109.9">VINNANO</text>
<text x="188.3" y="115.2">.</text>
<text x="125" y="122.2">R18</text>
<text x="125.5" y="125.4">330</text>
<text x="167.3" y="124.3">U3</text>
<text x="188.3" y="125.8">.</text>
<text x="191.8" y="122.3">REL_2</text>
<text x="206.1" y="123.6">1K</text>
<text x="206.1" y="120.4">R11</text>
<text x="73.8" y="129.3">Q4</text>
<text x="99.8" y="129.3">Q2</text>
<text x="150.5" y="127.5">ORPC-817S/C</text>
<text x="69.9" y="134.6">IRF1405</text>
<text x="94.6" y="134.6">IRF1405</text>
<text x="119.7" y="136.4">R19</text>
<text x="143.6" y="136.2">R16</text>
<text x="21.3" y="141.2">X1</text>
<text x="121.4" y="139.5">10k</text>
<text x="144.7" y="139.9">1k</text>
<text x="193" y="141.7">R5</text>
<text x="193" y="144.9">330</text>
<text x="381.7" y="147">R2</text>
<text x="394.9" y="147">C4</text>
<text x="350.8" y="155.8">A0MINI</text>
<text x="381.7" y="150.2">440</text>
<text x="394.9" y="150.2">0.1u</text>
<text x="359" y="159.3">0</text>
<text x="220.4" y="165.2">FUSEC</text>
<text x="220.4" y="162.1">F2</text>
<text x="64.9" y="171.7">C7</text>
<text x="78.1" y="171.7">D5</text>
<text x="92.3" y="171.6">C8</text>
<text x="256.5" y="173.4">R12</text>
<text x="270.6" y="173.4">R14</text>
<text x="347.9" y="169.9">A0NANO</text>
<text x="359" y="173.4">0</text>
<text x="65.4" y="174.9">1u</text>
<text x="75.7" y="174.9">S3M</text>
<text x="89.1" y="174.9">33uF</text>
<text x="256.5" y="176.6">1K</text>
<text x="270.6" y="176.6">1K</text>
<text x="387.7" y="177">R0</text>
<text x="208.2" y="182.3">4 pin</text>
<text x="388.9" y="180.5">0</text>
<text x="126.7" y="187.5">R21</text>
<text x="127.3" y="190.6">330</text>
<text x="56.3" y="197.8">S3M</text>
<text x="58.7" y="194.6">D6</text>
<text x="77.4" y="194.6">Q5</text>
<text x="101.6" y="194.6">Q6</text>
<text x="206.5" y="194.6">RELAY_PORT</text>
<text x="332.5" y="196.4">D10MINI</text>
<text x="371.1" y="192.9">RINF</text>
<text x="73.5" y="199.9">IRF1405</text>
<text x="96.4" y="199.9">IRF1405</text>
<text x="211" y="203.4">US1B</text>
<text x="214.9" y="199.9">D7</text>
<text x="248.1" y="203.4">US1B</text>
<text x="252" y="199.9">D8</text>
<text x="343.3" y="199.5">0</text>
<text x="357" y="203.4">D11MINI</text>
<text x="400.1" y="200.7" transform="rotate(-90 400.1 200.7)">SENSOR</text>
<text x="224.9" y="208.7">Q9</text>
<text x="263.7" y="208.7">Q10</text>
<text x="329.4" y="205.2">CS</text>
<text x="335.6" y="208.3">100</text>
<text x="357" y="206.6">0</text>
<text x="403.3" y="206.7" transform="rotate(-90 403.3 206.7)">Temp Sensor IN</text>
<text x="126.7" y="213.9">R22</text>
<text x="152.3" y="215.7">ORPC-817S/C</text>
<text x="169.1" y="212.5">U4</text>
<text x="195.5" y="214">R6</text>
<text x="224.7" y="211.9">4030</text>
<text x="263.5" y="211.9">4030</text>
<text x="307.4" y="213.6">100</text>
<text x="307.4" y="210.4">DC</text>
<text x="332.9" y="215.8">MOSI</text>
<text x="362.3" y="214">D13MINI</text>
<text x="75.6" y="221">Q8</text>
<text x="101.6" y="221.1">Q7</text>
<text x="127.3" y="217.1">330</text>
<text x="192.5" y="217.1">330</text>
<text x="233.4" y="219.1">R13</text>
<text x="272.2" y="219.1">R15</text>
<text x="307.4" y="221">RST</text>
<text x="339.1" y="218.9">100</text>
<text x="362.3" y="217.2">0</text>
<text x="71.7" y="226.3">IRF1405</text>
<text x="96.4" y="226.3">IRF1405</text>
<text x="233.4" y="222.4">47K</text>
<text x="272.2" y="222.4">47K</text>
<text x="307.4" y="224.2">100</text>
<text x="336.5" y="226.4">SCLK</text>
<text x="375.2" y="227.2">D10</text>
<text x="375.2" y="224">D10</text>
<text x="124.1" y="228.1">R23</text>
<text x="125" y="231.2">10k</text>
<text x="146.5" y="231.7">1k</text>
<text x="148" y="228.2">R20</text>
<text x="305.6" y="231.6">LED</text>
<text x="342.6" y="229.4">100</text>
<text x="384" y="232.4">D11</text>
<text x="384" y="229.3">D11</text>
<text x="305.6" y="234.7">100</text>
<text x="392.8" y="237.7">D13</text>
<text x="392.8" y="234.6">D13</text>
<text x="294.6" y="248.9">LCD_PORT</text>
<text x="306.7" y="252.8">X2</text>
</g>
<g font-size="3.2" fill="#00f">
<text x="372.2" y="21.7">1</text>
<text x="380.7" y="21.7">2</text>
<text x="164" y="28.9">4</text>
<text x="372.2" y="25.2">3</text>
<text x="372.2" y="28.7">5</text>
<text x="380.7" y="25.2">4</text>
<text x="380.7" y="28.7">6</text>
<text x="137.3" y="32.6">3</text>
<text x="141.8" y="34">In</text>
<text x="152.6" y="35.8" transform="rotate(-90 152.6 35.8)">GND</text>
<text x="155.8" y="34">Out</text>
<text x="155.8" y="30.3">Out</text>
<text x="164" y="32.6">2</text>
<text x="372.2" y="32.2">7</text>
<text x="372.2" y="35.8">9</text>
<text x="378.7" y="35.8">10</text>
<text x="380.7" y="32.2">8</text>
<text x="151.2" y="40.3" transform="rotate(-90 151.2 40.3)">1</text>
<text x="372.2" y="39.3">11</text>
<text x="378.7" y="39.3">12</text>
<text x="258.6" y="71" transform="rotate(-90 258.6 71)">1</text>
<text x="262.1" y="71" transform="rotate(-90 262.1 71)">2</text>
<text x="265.6" y="71" transform="rotate(-90 265.6 71)">3</text>
<text x="269.2" y="71" transform="rotate(-90 269.2 71)">4</text>
<text x="257.2" y="75.5" transform="rotate(-90 257.2 75.5)">1</text>
<text x="260.7" y="75.5" transform="rotate(-90 260.7 75.5)">2</text>
<text x="264.2" y="75.5" transform="rotate(-90 264.2 75.5)">3</text>
<text x="267.8" y="75.5" transform="rotate(-90 267.8 75.5)">4</text>
<text x="310.1" y="108.8" transform="rotate(-90 310.1 108.8)">29</text>
<text x="313.6" y="108.8" transform="rotate(-90 313.6 108.8)">28</text>
<text x="317.1" y="108.8" transform="rotate(-90 317.1 108.8)">27</text>
<text x="320.7" y="108.8" transform="rotate(-90 320.7 108.8)">26</text>
<text x="324.2" y="108.8" transform="rotate(-90 324.2 108.8)">25</text>
<text x="311.5" y="118.5" transform="rotate(-90 311.5 118.5)">GND</text>
<text x="315" y="117.9" transform="rotate(-90 315 117.9)">VCC</text>
<text x="318.6" y="117" transform="rotate(-90 318.6 117)">RXI</text>
<text x="322.1" y="117.9" transform="rotate(-90 322.1 117.9)">TXO</text>
<text x="325.6" y="117.9" transform="rotate(-90 325.6 117.9)">DTR</text>
<text x="11.9" y="122.2">FAN 1+</text>
<text x="13.1" y="125.7">FAN 1-</text>
<text x="26.5" y="120.8">1</text>
<text x="26.5" y="124.3">2</text>
<text x="289" y="124.3">1</text>
<text x="293.5" y="125.7">TXO</text>
<text x="330.5" y="125.7">RAW</text>
<text x="340.4" y="124.3">24</text>
<text x="13.1" y="129.3">FAN 2-</text>
<text x="26.5" y="127.8">3</text>
<text x="26.5" y="131.4">4</text>
<text x="289" y="131.4">3</text>
<text x="289" y="127.8">2</text>
<text x="293.5" y="129.3">RXI</text>
<text x="330.7" y="129.3">GND</text>
<text x="340.4" y="127.8">23</text>
<text x="340.4" y="131.4">22</text>
<text x="11.9" y="132.8">FAN 2+</text>
<text x="289" y="134.9">4</text>
<text x="293.5" y="136.3">GND</text>
<text x="293.5" y="132.8">RST</text>
<text x="331.4" y="136.3">VCC</text>
<text x="331.6" y="132.8">RST</text>
<text x="340.4" y="134.9">21</text>
<text x="289" y="142">6</text>
<text x="289" y="138.4">5</text>
<text x="293.5" y="143.4">D3</text>
<text x="293.5" y="139.8">D2</text>
<text x="333.8" y="139.8">A3</text>
<text x="333.8" y="143.4">A2</text>
<text x="340.4" y="138.4">20</text>
<text x="340.4" y="142">19</text>
<text x="26.5" y="149">1</text>
<text x="288.9" y="149">8</text>
<text x="289.1" y="145.4">7</text>
<text x="293.6" y="146.8">D4</text>
<text x="333.8" y="146.9">A1</text>
<text x="340.4" y="145.5">18</text>
<text x="340.4" y="149">17</text>
<text x="16.7" y="154">GND</text>
<text x="17.8" y="150.4">12V</text>
<text x="26.5" y="152.5">2</text>
<text x="288.9" y="152.5">9</text>
<text x="293.4" y="153.9">D6</text>
<text x="293.4" y="150.5">D5</text>
<text x="331.5" y="154">D13</text>
<text x="333.8" y="150.4">A0</text>
<text x="340.4" y="152.5">16</text>
<text x="16.7" y="157.5">GND</text>
<text x="17.8" y="161">12V</text>
<text x="26.5" y="156.1">3</text>
<text x="26.5" y="159.6">4</text>
<text x="286.9" y="159.6">11</text>
<text x="286.9" y="156">10</text>
<text x="293.4" y="161">D8</text>
<text x="293.4" y="157.5">D7</text>
<text x="331.5" y="157.5">D12</text>
<text x="331.5" y="161">D11</text>
<text x="340.4" y="156.1">15</text>
<text x="340.4" y="159.6">14</text>
<text x="286.9" y="163.1">12</text>
<text x="293.4" y="164.5">D9</text>
<text x="331.5" y="164.5">D10</text>
<text x="340.4" y="163.1">13</text>
<text x="300.9" y="169.8" transform="rotate(-90 300.9 169.8)">GND</text>
<text x="308" y="169.8" transform="rotate(-90 308 169.8)">A7</text>
<text x="311.5" y="169.8" transform="rotate(-90 311.5 169.8)">A6</text>
<text x="322.1" y="169.8" transform="rotate(-90 322.1 169.8)">A5</text>
<text x="325.6" y="169.8" transform="rotate(-90 325.6 169.8)">A4</text>
<text x="216" y="176.9">1</text>
<text x="220.5" y="175.5">1</text>
<text x="220.5" y="179">2</text>
<text x="299.5" y="176.3" transform="rotate(-90 299.5 176.3)">33</text>
<text x="306.6" y="176.3" transform="rotate(-90 306.6 176.3)">32</text>
<text x="310.1" y="176.3" transform="rotate(-90 310.1 176.3)">31</text>
<text x="320.7" y="176.3" transform="rotate(-90 320.7 176.3)">34</text>
<text x="324.2" y="176.3" transform="rotate(-90 324.2 176.3)">35</text>
<text x="216" y="180.4">2</text>
<text x="216" y="183.9">3</text>
<text x="220.5" y="182.5">3</text>
<text x="216" y="187.5">4</text>
<text x="220.5" y="186.1">4</text>
</g>
<g font-size="3.2">
<text x="308" y="96.4" transform="rotate(-90 308 96.4)">1</text>
<text x="311.5" y="96.4" transform="rotate(-90 311.5 96.4)">2</text>
<text x="315" y="96.4" transform="rotate(-90 315 96.4)">3</text>
<text x="318.6" y="96.4" transform="rotate(-90 318.6 96.4)">4</text>
<text x="322.1" y="96.4" transform="rotate(-90 322.1 96.4)">5</text>
<text x="325.6" y="96.4" transform="rotate(-90 325.6 96.4)">6</text>
<text x="391.6" y="189.2">1</text>
<text x="391.6" y="192.8">2</text>
<text x="377.5" y="231.6">1</text>
<text x="386.3" y="236.9">1</text>
<text x="395.1" y="242.1">1</text>
<text x="316.8" y="250.2" transform="rotate(-90 316.8 250.2)">1</text>
<text x="320.3" y="250.2" transform="rotate(-90 320.3 250.2)">2</text>
<text x="323.8" y="250.2" transform="rotate(-90 323.8 250.2)">3</text>
<text x="327.4" y="250.2" transform="rotate(-90 327.4 250.2)">4</text>
<text x="330.9" y="250.2" transform="rotate(-90 330.9 250.2)">5</text>
<text x="334.4" y="250.2" transform="rotate(-90 334.4 250.2)">6</text>
<text x="338" y="250.2" transform="rotate(-90 338 250.2)">7</text>
<text x="341.5" y="250.2" transform="rotate(-90 341.5 250.2)">8</text>
</g>
<g font-size="2.5" fill="#00f">
<text x="157.2" y="131.4">4</text>
<text x="179.9" y="131.4">1</text>
<text x="157.2" y="138.4">3</text>
<text x="179.9" y="138.4">2</text>
<text x="158.9" y="219.6">4</text>
<text x="181.7" y="219.6">1</text>
<text x="158.9" y="226.6">3</text>
<text x="181.7" y="226.6">2</text>
</g>
</svg>
